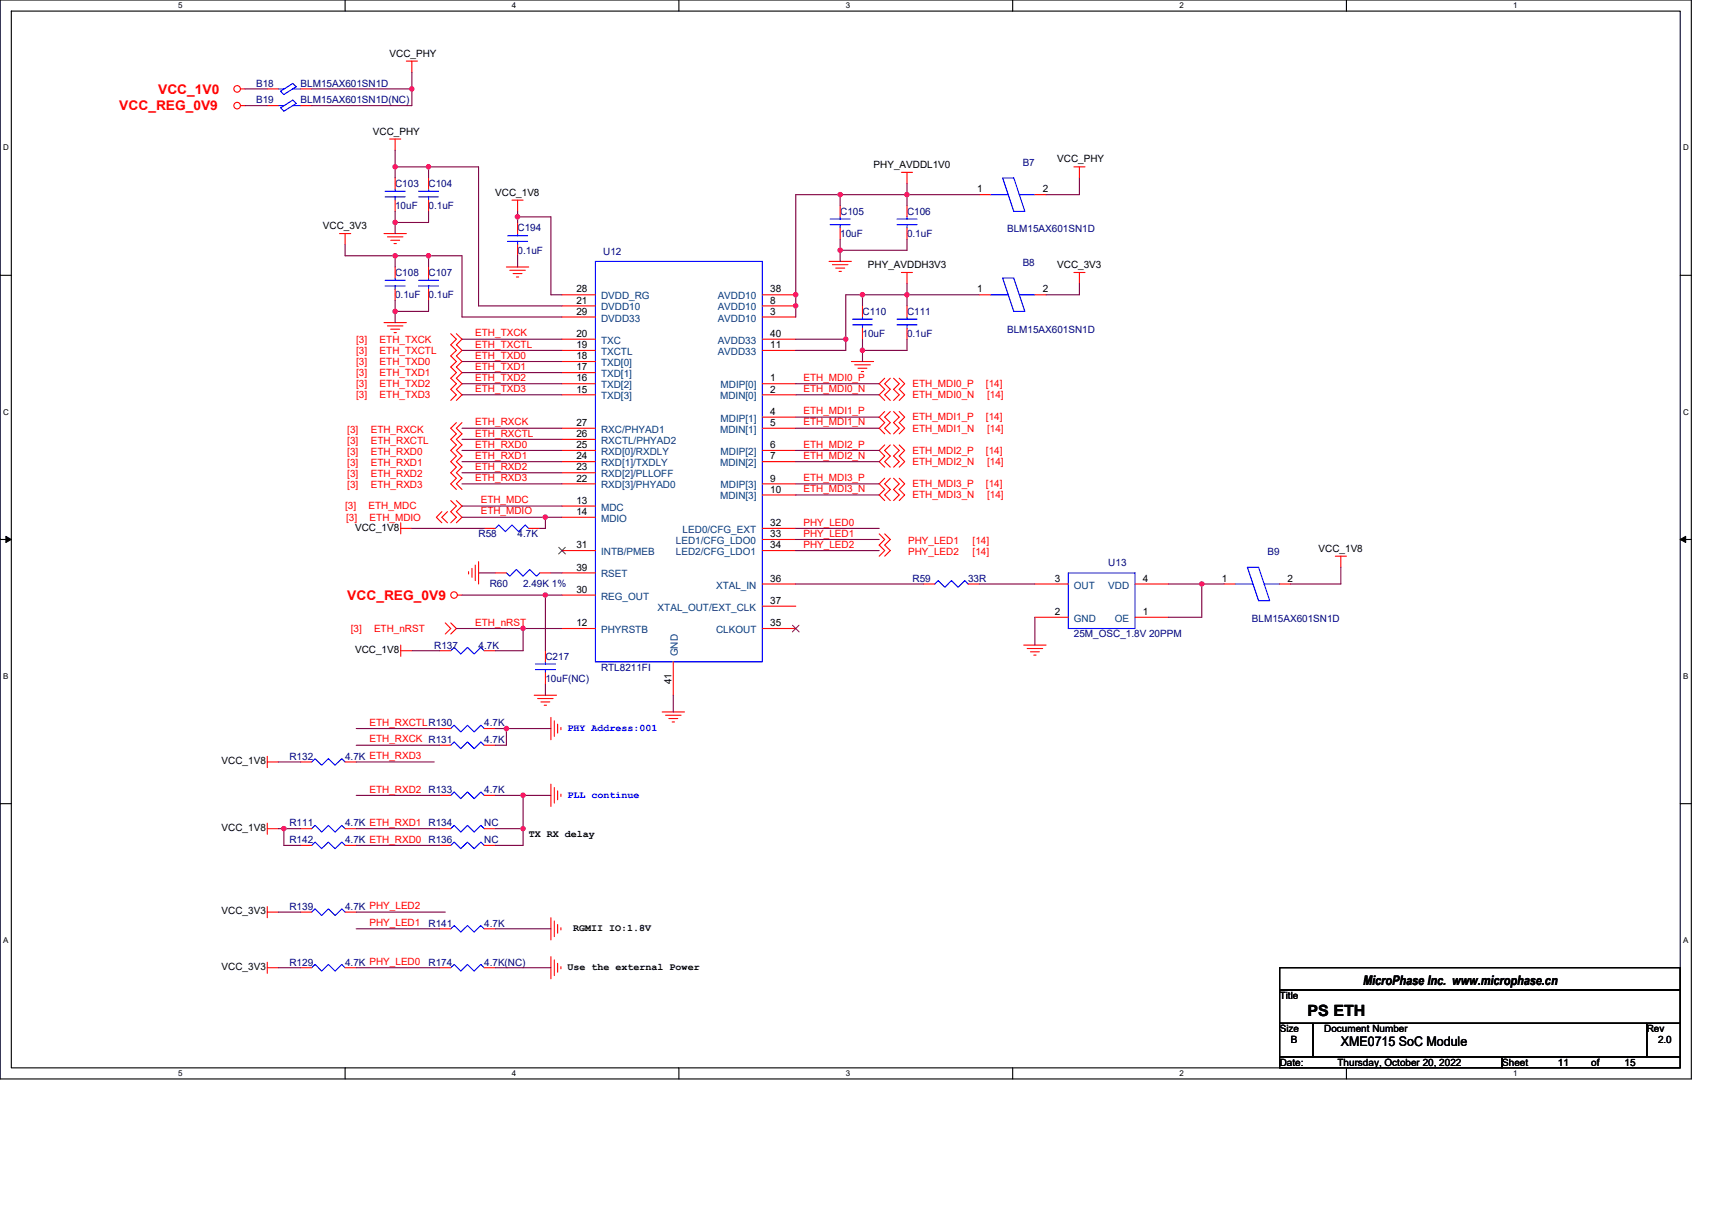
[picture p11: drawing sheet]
<svg xmlns="http://www.w3.org/2000/svg" width="297mm" height="210mm" viewBox="0 0 297 210" stroke-linecap="round" stroke-linejoin="round" font-family="sans-serif">
<path d="M0 0h293.5v187.2h-293.5zM2 1.9h289.5v183.4h-289.5z" fill="none" stroke="#000" stroke-width=".19"/>
<g fill="#fff">
<path d="M30.9 .2h.8v1.6h-.8z"/>
<path d="M30.9 185.5h.8v1.6h-.8z"/>
</g>
<path d="M59.9 0v1.9M59.9 185.3v1.9" fill="none" stroke="#000" stroke-width=".19"/>
<g fill="#fff">
<path d="M88.8 .2h.8v1.6h-.8z"/>
<path d="M88.8 185.5h.8v1.6h-.8z"/>
</g>
<path d="M117.8 0v1.9M117.8 185.3v1.9" fill="none" stroke="#000" stroke-width=".19"/>
<g fill="#fff">
<path d="M146.7 .2h.8v1.6h-.8z"/>
<path d="M146.7 185.5h.8v1.6h-.8z"/>
</g>
<path d="M175.7 0v1.9M175.7 185.3v1.9" fill="none" stroke="#000" stroke-width=".19"/>
<g fill="#fff">
<path d="M204.7 .2h.7v1.6h-.7z"/>
<path d="M204.7 185.5h.7v1.6h-.7z"/>
</g>
<path d="M233.6 0v1.9M233.6 185.3v1.9" fill="none" stroke="#000" stroke-width=".19"/>
<g fill="#fff">
<path d="M262.6 .2h.7v1.6h-.7z"/>
<path d="M262.6 185.5h.7v1.6h-.7z"/>
<path d="M.5 24.8h1v1.6h-1z"/>
<path d="M292 24.8h1v1.6h-1z"/>
<path d="M.5 70.7h1v1.5h-1z"/>
<path d="M292 70.7h1v1.5h-1z"/>
</g>
<path d="M0 47.8h2M291.5 47.8h2" fill="none" stroke="#000" stroke-width=".19"/>
<g fill="#fff">
<path d="M.5 116.5h.9v1.6h-.9z"/>
<path d="M292 116.5h.9v1.6h-.9z"/>
</g>
<path d="M0 93.6h2M291.5 93.6h2" fill="none" stroke="#000" stroke-width=".19"/>
<path d="M1 93.1l1 .5-1 .5zM291.5 93.6l1-.5v1z" fill="#000" stroke="#000" stroke-width=".17"/>
<g fill="#fff">
<path d="M.5 162.4h.9v1.5h-.9z"/>
<path d="M292 162.4h.9v1.5h-.9z"/>
</g>
<path d="M0 139.5h2M291.5 139.5h2M222 167.9h69.5v3.9h-69.5zM222 171.8h69.5v5.8h-69.5zM222 177.6h5.8v5.8h-5.8zM227.8 177.6h57.9v5.8h-57.9zM285.7 177.6h5.8v5.8h-5.8zM222 183.4h38.6v1.9h-38.6zM260.6 183.4h30.9v1.9h-30.9z" fill="none" stroke="#000" stroke-width=".19"/>
<g fill="none" stroke="#f00" stroke-width=".19">
<path d="M41.7 18.3h.8M41.7 15.4h.8M46.4 15.4h1.9M46.4 18.3h1.9M52.2 15.4h1.9M52.2 18.3h1.9M70.5 10.6h1.9M71.5 10.6v2M67.6 24.1h1.9M68.6 24.1v2M68.6 30.9v1.9M68.6 34.7v2"/>
<path d="M74.4 30.9v1.9M74.4 34.7v2M88.8 34.7h2M89.8 34.7v2M89.8 38.6v1.9M145.8 35.7v1.9M145.8 39.6v1.9M156.4 29.9h1.9M157.4 29.9v2M157.4 35.7v1.9M157.4 39.6v1.9M169.9 33.8h1.9"/>
<path d="M179.6 33.8h1.9M186.3 29h2M187.3 29v1.9M58.9 40.5h2M59.9 40.5v2M66.6 56h3.9M66.6 40.5h3.9M67.2 56.6h2.7M67.2 41.1h2.7M67.8 57.1h1.5M67.8 41.7h1.5M68.4 57.7h.4"/>
<path d="M68.4 42.3h.4M68.6 46.3v2M68.6 50.2v1.9M74.4 46.3v2M74.4 50.2v1.9M78.2 57.9l1 1-1 .9 1 1-1 1 1 .9-1 1 1 1-1 .9 1 1-1 1 1 .9-1 1M79.2 57.9l1 1-1 .9 1 1-1 1 1 .9-1 1 1 1-1 .9 1 1-1 1 1 .9-1 1M87.9 46.3h3.8M88.5 46.9h2.6M89 47.5h1.6M89.6 48.1h.4M89.8 42.5v1.9"/>
<path d="M97.5 51.2h5.8M97.5 53.1h5.8M97.5 55h5.8M97.5 58.9h5.8M132.3 55h5.8M132.3 53.1h5.8M132.3 51.2h5.8M132.3 58.9h5.8M143.8 45.4h3.9M144.4 45.9h2.7M145 46.5h1.6M145.6 47.1h.4"/>
<path d="M149.6 53.1v1.9M149.6 56.9v2M156.4 47.3h1.9M157.4 47.3v1.9M157.4 53.1v1.9M157.4 56.9v2M169.9 51.2h1.9M179.6 51.2h1.9M186.3 47.3h2M187.3 47.3v1.9M79.2 73.3l-1 1 1 1-1 .9 1 1-1 1 1 .9-1 1 1 1-1 .9 1 1-1 1 1 .9M80.2 73.3l-1 1 1 1-1 .9 1 1-1 1 1 .9-1 1 1 1-1 .9 1 1-1 1 1 .9"/>
<path d="M97.5 74.3h5.8M97.5 76.2h5.8M97.5 78.2h5.8M97.5 60.8h5.8M97.5 62.7h5.8M97.5 64.7h5.8M97.5 66.6h5.8M97.5 68.5h5.8M132.3 60.8h5.8M132.3 68.5h5.8M132.3 74.3h5.8M132.3 66.6h5.8"/>
<path d="M132.3 72.4h5.8M132.3 78.2h5.8M147.7 62.7h3.9M148.3 63.3h2.7M148.9 63.9h1.5M149.5 64.5h.3M153.5 71.4l-1 1 1 .9-1 1 1 1M153.5 65.6l-1 1 1 1-1 .9 1 1M153.5 77.2l-1 1 1 .9-1 1 1 1M154.5 71.4l-1 1 1 .9-1 1 1 1M154.5 65.6l-1 1 1 1-1 .9 1 1M154.5 77.2l-1 1 1 .9-1 1 1 1"/>
<path d="M155 71.4l1 1-1 .9 1 1-1 1M155 65.6l1 1-1 1 1 .9-1 1M155 77.2l1 1-1 .9 1 1-1 1M156 71.4l1 1-1 .9 1 1-1 1M156 65.6l1 1-1 1 1 .9-1 1M156 77.2l1 1-1 .9 1 1-1 1M69.5 91.7h2M69.5 90.7v1.9M76.7 88.8l-1 1 1 .9M77.6 88.8l-.9 1 .9 .9M78.2 86.9l1 .9-1 1 1 1-1 .9M79.2 86.9l1 .9-1 1 1 1-1 .9"/>
<path d="M81.3 99.2v.4M81.9 98.6v1.6M82.5 98.1v2.7M83 97.5v3.8M84 91.7h1.9M85.9 99.4h2M91.7 91.7h2M93.7 99.4h1.9M97.5 95.5h5.8M97.5 87.8h5.8M97.5 89.8h5.8M97.5 99.4h5.8"/>
<path d="M97.5 80.1h5.8M97.5 82h5.8M97.5 84h5.8M132.3 91.7h5.8M132.3 93.6h5.8M132.3 95.5h5.8M132.3 80.1h5.8M132.3 85.9h5.8M132.3 84h5.8M152.5 92.6l1 1-1 1 1 .9-1 1M153.5 92.6l1 1-1 1 1 .9-1 1M153.5 83l-1 1 1 .9-1 1 1 1"/>
<path d="M154.5 83l-1 1 1 .9-1 1 1 1M155 83l1 1-1 .9 1 1-1 1M156 83l1 1-1 .9 1 1-1 1M231.7 96.5h1.9M232.6 96.5v1.9M69.5 112.9h2M69.5 112v1.9M76.3 112.9h1.9M77.3 108.1l.9 1-.9 .9M78.2 108.1l1 1-1 .9M79.4 103.3h.8M84 112.9h1.9"/>
<path d="M94.6 112.9v2M94.6 116.8v1.9M97.5 109.1h5.8M97.5 103.3h5.8M116.8 114.9v5.7M132.3 109.1h5.8M132.3 101.3h5.8M132.3 105.2h5.8M160.2 101.3h2M168 101.3h1.9M177.6 112h3.9M178.2 112.5h2.7"/>
<path d="M178.8 113.1h1.5M179.4 113.7h.4M179.6 107.1h5.8M179.6 101.3h5.8M196.9 107.1h5.8M196.9 101.3h5.8M212.4 101.3h1.9M222 101.3h2M46.4 132.2h1.9M46.4 131.3v1.9M52.2 132.2h1.9M59.9 132.2h1.9"/>
<path d="M76.3 129.3h1.9M76.3 138h1.9M76.3 126.4h1.9M84 129.3h1.9M84 138h1.9M84 126.4h1.9M92.7 120.6h3.9M93.3 121.2h2.7M93.8 121.8h1.6M94.4 122.4h.4M95.6 136.1v3.9M95.6 124.5v3.9"/>
<path d="M96.2 136.7v2.7M96.2 125.1v2.7M96.7 137.2v1.6M96.7 125.7v1.5M97.3 137.8v.4M97.3 126.2v.4M114.9 123.5h3.9M115.5 124.1h2.7M116.1 124.7h1.5M116.6 125.3h.4M46.4 143.8h1.9M46.4 142.9v1.9"/>
<path d="M46.4 158.3h1.9M46.4 157.3v2M52.2 146.7h1.9M52.2 158.3h1.9M52.2 143.8h1.9M59.9 146.7h1.9M59.9 158.3h1.9M59.9 143.8h1.9M76.3 146.7h1.9M76.3 143.8h1.9M84 146.7h1.9M84 143.8h1.9"/>
<path d="M95.6 159.3v3.8M96.2 159.8v2.7M46.4 167.9h1.9M46.4 167v1.9M52.2 167.9h1.9M59.9 167.9h1.9M76.3 167.9h1.9M76.3 161.2h1.9M84 167.9h1.9M84 161.2h1.9M95.6 166v3.9M96.2 166.6v2.7"/>
<path d="M96.7 160.4v1.5M96.7 167.2v1.5M97.3 161v.4M97.3 167.7v.4"/>
<circle cx="41.1" cy="18.3" r=".57"/>
<circle cx="41.1" cy="15.4" r=".57"/>
<circle cx="78.8" cy="103.3" r=".57"/>
</g>
<g fill="none" stroke="#00f" stroke-width=".19">
<path d="M48.3 15.4h1M48.3 18.3h1M48.7 15.8l2.1-1.3 .6 .5-2.1 1.4zM48.7 18.7l2.1-1.3 .6 .5-2.1 1.4zM50.8 15.4h1.4M50.8 18.3h1.4M66.8 34.2h3.5M66.8 33.2h3.5M68.6 32.8v.4M68.6 34.2v.5M72.6 34.2h3.5M72.6 33.2h3.5"/>
<path d="M74.4 32.8v.4M74.4 34.2v.5M144 39h3.5M144 38h3.5M145.8 37.6v.4M145.8 39v.6M155.6 39h3.5M155.6 38h3.5M157.4 37.6v.4M157.4 39v.6M171.8 33.8h3.1M174 30.9h1.9l1.9 5.8h-1.9z"/>
<path d="M176.9 33.8h2.7M66.8 49.6h3.5M66.8 48.6h3.5M68.6 48.3v.3M68.6 49.6v.6M72.6 49.6h3.5M72.6 48.6h3.5M74.4 48.3v.3M74.4 49.6v.6M88.1 41.9h3.4M88.1 40.9h3.4M89.8 40.5v.4"/>
<path d="M89.8 41.9v.6M103.3 45.4h29v69.5h-29zM147.9 56.4h3.5M147.9 55.4h3.5M149.6 55v.4M149.6 56.4v.5M155.6 56.4h3.5M155.6 55.4h3.5M157.4 55v.4M157.4 56.4v.5M171.8 51.2h3.1M174 48.3h1.9l1.9 5.7h-1.9z"/>
<path d="M176.9 51.2h2.7M85.9 91.7l.6-.6 1.2 1.2 1.1-1.2 1.2 1.2 1.1-1.2 .6 .6M87.9 99.4l.6 .6 1.1-1.2 1.2 1.2 1.1-1.2 1.2 1.2 .6-.6M185.4 99.4h11.5v9.7h-11.5zM216.4 98.4h2l1.9 5.8h-1.9zM78.2 112.9l.6-.5 1.1 1.1 1.2-1.1 1.2 1.1 1.1-1.1 .6 .5M92.9 116.2h3.5M92.9 115.2h3.5M94.6 114.9v.3M94.6 116.2v.6M162.2 101.3l.6-.5 1.1 1.1 1.2-1.1 1.1 1.1 1.2-1.1 .6 .5M214.3 101.3h3.1"/>
<path d="M219.3 101.3h2.7M54.1 132.2l.6-.5 1.1 1.1 1.2-1.1 1.1 1.1 1.2-1.1 .6 .5M78.2 129.3l.6-.5 1.1 1.1 1.2-1.1 1.2 1.1 1.1-1.1 .6 .5M78.2 138l.6-.6 1.1 1.2 1.2-1.2 1.2 1.2 1.1-1.2 .6 .6M78.2 126.4l.6-.5 1.1 1.1 1.2-1.1 1.2 1.1 1.1-1.1 .6 .5M54.1 146.7l.6-.6 1.1 1.2 1.2-1.2 1.1 1.2 1.2-1.2 .6 .6M54.1 158.3l.6-.6 1.1 1.2 1.2-1.2 1.1 1.2 1.2-1.2 .6 .6M54.1 143.8l.6-.6 1.1 1.2 1.2-1.2 1.1 1.2 1.2-1.2 .6 .6M78.2 146.7l.6-.6 1.1 1.2 1.2-1.2 1.2 1.2 1.1-1.2 .6 .6M78.2 143.8l.6-.6 1.1 1.2 1.2-1.2 1.2 1.2 1.1-1.2 .6 .6M54.1 167.9l.6-.5 1.1 1.1 1.2-1.1 1.1 1.1 1.2-1.1 .6 .5M78.2 167.9l.6-.5 1.1 1.1 1.2-1.1 1.2 1.1 1.1-1.1 .6 .5"/>
<path d="M78.2 161.2l.6-.6 1.1 1.2 1.2-1.2 1.2 1.2 1.1-1.2 .6 .6"/>
</g>
<path d="M96.9 95l1.2 1.1M98.1 95l-1.2 1.1M137.5 108.5l1.2 1.2M138.6 108.5l-1.1 1.2" fill="none" stroke="#804000" stroke-width=".17"/>
<g fill="none" stroke="#800040" stroke-width=".19">
<path d="M42.5 18.3h3.9M42.5 15.4h3.9M54.1 15.4h17.4M71.5 12.6v5.7h-17.4M68.6 38.6v1.9M68.6 36.7v1.9M68.6 29v1.9M68.6 29h5.8M68.6 26.1v2.9M74.4 36.7v1.9h-5.8M74.4 29h8.6v24.1h14.5M74.4 29v1.9"/>
<path d="M89.8 36.7v.9M89.8 37.6h5.8v13.6h1.9M89.8 37.6v1M145.8 33.8v1.9M145.8 33.8h-7.7v21.2M145.8 33.8h11.6M157.4 33.8h12.5M157.4 33.8v1.9M157.4 31.9v1.9M187.3 30.9v2.9h-5.8M59.9 42.5v1.9h8.7M68.6 52.1v1.9"/>
<path d="M68.6 44.4v1.9M68.6 54v2M68.6 44.4h5.8M74.4 52.1v1.9h-5.8M74.4 44.4v1.9M74.4 44.4h5.8v10.6h17.3M80.2 58.9h17.3M89.8 44.4v1.9M138.1 58.9h8.6M145.8 43.4v2M145.8 41.5v1.9M146.7 58.9v1.9h-8.6"/>
<path d="M149.6 51.2h7.8M149.6 51.2h-2.9v7.7M149.6 51.2v1.9M149.6 58.9v1.9M157.4 51.2h12.5M157.4 41.5v1.9h-11.6M157.4 58.9v1.9h-7.8M157.4 49.2v2M157.4 51.2v1.9M187.3 49.2v2h-5.8M80.2 60.8h17.3M80.2 68.5h17.3"/>
<path d="M80.2 66.6h17.3M80.2 64.7h17.3M80.2 62.7h17.3M80.2 78.2h17.3M80.2 76.2h17.3M80.2 74.3h17.3M138.1 78.2h14.4M138.1 74.3h14.4M138.1 72.4h14.4M138.1 68.5h14.4M138.1 66.6h14.4M149.6 60.8v1.9"/>
<path d="M71.5 91.7h12.5M80.2 89.8h14.4M80.2 84h17.3M80.2 82h17.3M80.2 80.1h17.3M80.2 87.8h17.3M83 99.4h2.9M94.6 89.8v1.9h-.9M94.6 89.8h2.9M95.6 99.4h1.9M138.1 95.5h14.4M138.1 93.6h14.4"/>
<path d="M138.1 91.7h14.4M138.1 85.9h14.4M138.1 84h14.4M138.1 80.1h14.4M232.6 98.4v2.9h-8.6M71.5 112.9h4.8M79.2 109.1h11.6M80.2 103.3h14.4M90.8 109.1v3.8h-4.9M90.8 109.1h6.7M94.6 103.3v9.6M94.6 118.7v1.9"/>
<path d="M94.6 103.3h2.9M138.1 101.3h22.1M169.9 101.3h9.7M179.6 107.1v4.9M202.7 101.3h5.8M208.5 101.3v5.8h-5.8M208.5 101.3h3.9M48.3 132.2h3.9M61.8 126.4h14.5M61.8 138h14.5M61.8 129.3h14.5M61.8 132.2h13.5"/>
<path d="M85.9 126.4h2M85.9 138h4.9M87.9 126.4h7.7M87.9 126.4v2.9h-2M90.8 138h4.8M90.8 138v5.8M116.8 120.6v2.9M48.3 158.3h3.9M48.3 143.8h1M49.3 143.8v2.9h2.9M49.3 143.8h2.9M61.8 143.8h14.5"/>
<path d="M61.8 158.3h15.5M61.8 146.7h14.5M85.9 143.8h4.9M90.8 143.8v2.9h-4.9M48.3 167.9h3.9M61.8 167.9h14.5M61.8 161.2h14.5M85.9 167.9h9.7M85.9 161.2h9.7"/>
</g>
<g fill="#f0f" stroke="#f0f" stroke-width=".19">
<circle cx="208.5" cy="101.3" r=".38"/>
<circle cx="68.6" cy="54" r=".38"/>
<circle cx="89.8" cy="37.6" r=".38"/>
<circle cx="87.9" cy="126.4" r=".38"/>
<circle cx="90.7" cy="143.8" r=".38"/>
<circle cx="90.7" cy="138" r=".38"/>
<circle cx="68.6" cy="38.6" r=".38"/>
<circle cx="74.3" cy="28.9" r=".38"/>
<circle cx="90.7" cy="109" r=".38"/>
<circle cx="157.4" cy="33.8" r=".38"/>
<circle cx="145.8" cy="33.8" r=".38"/>
<circle cx="138" cy="51.1" r=".38"/>
<circle cx="146.7" cy="58.9" r=".38"/>
<circle cx="149.6" cy="60.8" r=".38"/>
<circle cx="149.6" cy="51.1" r=".38"/>
<circle cx="157.4" cy="51.1" r=".38"/>
<circle cx="145.8" cy="43.4" r=".38"/>
<circle cx="94.6" cy="89.7" r=".38"/>
<circle cx="138" cy="53.1" r=".38"/>
<circle cx="74.3" cy="44.4" r=".38"/>
<circle cx="68.6" cy="44.4" r=".38"/>
<circle cx="49.3" cy="143.8" r=".38"/>
<circle cx="68.6" cy="28.9" r=".38"/>
<circle cx="71.4" cy="15.4" r=".38"/>
<circle cx="94.6" cy="103.3" r=".38"/>
</g>
<text font-size="2.7" x="226.9" y="176.2">PS ETH</text>
<g font-size="2.3" fill="#f00">
<text x="27.4" y="16.2">VCC_1V0</text>
<text x="20.7" y="19.1">VCC_REG_0V9</text>
<text x="60.3" y="104.1">VCC_REG_0V9</text>
</g>
<g font-size="2.3">
<text x="236.5" y="170.9">MicroPhase Inc. www.microphase.cn</text>
<text x="232.6" y="181.6">XME0715 SoC Module</text>
</g>
<g font-size="1.7">
<text x="67.6" y="9.8">VCC_PHY</text>
<text x="64.7" y="23.3">VCC_PHY</text>
<text x="151.6" y="29.1">PHY_AVDDL1V0</text>
<text x="183.4" y="28.2">VCC_PHY</text>
<text x="85.9" y="34">VCC_1V8</text>
<text x="169.5" y="33.4">1</text>
<text x="180.9" y="33.4">2</text>
<text x="56" y="39.8">VCC_3V3</text>
<text x="150.6" y="46.5">PHY_AVDDH3V3</text>
<text x="183.4" y="46.5">VCC_3V3</text>
<text x="100" y="50.8">28</text>
<text x="100" y="52.7">21</text>
<text x="133.6" y="52.7">8</text>
<text x="133.6" y="50.8">38</text>
<text x="169.5" y="50.8">1</text>
<text x="180.9" y="50.8">2</text>
<text x="100" y="54.6">29</text>
<text x="100" y="58.5">20</text>
<text x="133.6" y="54.6">3</text>
<text x="133.6" y="58.5">40</text>
<text x="100" y="60.4">19</text>
<text x="100" y="62.3">18</text>
<text x="100" y="64.3">17</text>
<text x="133.6" y="60.4">11</text>
<text x="100" y="66.2">16</text>
<text x="100" y="68.1">15</text>
<text x="133.6" y="66.2">1</text>
<text x="133.6" y="72">4</text>
<text x="133.6" y="68.1">2</text>
<text x="100" y="73.9">27</text>
<text x="100" y="75.8">26</text>
<text x="100" y="77.8">25</text>
<text x="133.6" y="77.8">6</text>
<text x="133.6" y="73.9">5</text>
<text x="100" y="79.7">24</text>
<text x="100" y="81.6">23</text>
<text x="100" y="83.6">22</text>
<text x="133.6" y="83.6">9</text>
<text x="133.6" y="79.7">7</text>
<text x="100" y="87.4">13</text>
<text x="100" y="89.4">14</text>
<text x="133.6" y="85.5">10</text>
<text x="61.6" y="92.1">VCC_1V8</text>
<text x="100" y="95.1">31</text>
<text x="133.6" y="91.3">32</text>
<text x="133.6" y="93.2">33</text>
<text x="133.6" y="95.1">34</text>
<text x="228.8" y="95.7">VCC_1V8</text>
<text x="100" y="99">39</text>
<text x="133.6" y="100.9">36</text>
<text x="183" y="100.9">3</text>
<text x="198.3" y="100.9">4</text>
<text x="212" y="100.9">1</text>
<text x="223.4" y="100.9">2</text>
<text x="100" y="102.9">30</text>
<text x="133.6" y="104.8">37</text>
<text x="183" y="106.7">2</text>
<text x="198.3" y="106.7">1</text>
<text x="61.6" y="113.3">VCC_1V8</text>
<text x="100" y="108.7">12</text>
<text x="133.6" y="108.7">35</text>
<text x="116.5" y="118.7" transform="rotate(-90 116.5 118.7)">41</text>
<text x="38.5" y="132.6">VCC_1V8</text>
<text x="38.5" y="144.2">VCC_1V8</text>
<text x="91.7" y="145.2">TX RX delay</text>
<text x="38.5" y="158.7">VCC_3V3</text>
<text x="99.5" y="161.6">RGMII IO:1.8V</text>
<text x="38.5" y="168.3">VCC_3V3</text>
<text x="98.5" y="168.4">Use the external Power</text>
<text x="222" y="173.4">Title</text>
<text x="222" y="179.1">Size</text>
<text x="229.8" y="179.1">Document Number</text>
<text x="285.7" y="179.1">Rev</text>
<text x="222" y="184.9">Date:</text>
<text x="224" y="181.1">B</text>
<text x="232.1" y="184.9">Thursday, October 20, 2022</text>
<text x="260.6" y="184.9">Sheet</text>
<text x="270.3" y="184.9">11</text>
<text x="276.1" y="184.9">of</text>
<text x="281.9" y="184.9">15</text>
<text x="287.7" y="181.1">2.0</text>
</g>
<g font-size="1.7" fill="#000080">
<text x="44.4" y="15">B18</text>
<text x="44.4" y="17.9">B19</text>
<text x="52.2" y="15">BLM15AX601SN1D</text>
<text x="52.2" y="17.9">BLM15AX601SN1D(NC)</text>
<text x="177.4" y="28.8">B7</text>
<text x="68.6" y="32.4">C103</text>
<text x="74.4" y="32.4">C104</text>
<text x="68.6" y="36.3">10uF</text>
<text x="74.4" y="36.3">0.1uF</text>
<text x="89.8" y="40.2">C194</text>
<text x="145.8" y="37.3">C105</text>
<text x="145.8" y="41.1">10uF</text>
<text x="157.4" y="37.3">C106</text>
<text x="157.4" y="41.1">0.1uF</text>
<text x="174.7" y="40.3">BLM15AX601SN1D</text>
<text x="68.6" y="47.9">C108</text>
<text x="74.4" y="47.9">C107</text>
<text x="89.8" y="44">0.1uF</text>
<text x="104.7" y="44.2">U12</text>
<text x="177.4" y="46.1">B8</text>
<text x="68.6" y="51.7">0.1uF</text>
<text x="74.4" y="51.7">0.1uF</text>
<text x="149.6" y="54.6">C110</text>
<text x="149.6" y="58.5">10uF</text>
<text x="157.4" y="54.6">C111</text>
<text x="157.4" y="58.5">0.1uF</text>
<text x="174.7" y="57.7">BLM15AX601SN1D</text>
<text x="83" y="93.2">R58</text>
<text x="89.8" y="93.2">4.7K</text>
<text x="85" y="101.9">R60</text>
<text x="90.8" y="101.9">2.49K 1%</text>
<text x="158.3" y="101">R59</text>
<text x="168" y="101">33R</text>
<text x="192.3" y="98.3">U13</text>
<text x="219.9" y="96.3">B9</text>
<text x="217.2" y="107.9">BLM15AX601SN1D</text>
<text x="75.3" y="112.5">R137</text>
<text x="83" y="112.5">4.7K</text>
<text x="186.3" y="110.6">25M_OSC_1.8V 20PPM</text>
<text x="94.6" y="114.5">C217</text>
<text x="94.6" y="118.3">10uF(NC)</text>
<text x="104.3" y="116.4">RTL8211FI</text>
<text x="50.2" y="131.8">R132</text>
<text x="59.9" y="131.8">4.7K ETH_RXD3</text>
<text x="84" y="128.9">4.7K</text>
<text x="84" y="126">4.7K</text>
<text x="74.4" y="137.6">R133</text>
<text x="84" y="137.6">4.7K</text>
<text x="50.2" y="143.4">R111</text>
<text x="59.9" y="143.4">4.7K ETH_RXD1</text>
<text x="74.4" y="143.4">R134</text>
<text x="84" y="143.4">NC</text>
<text x="50.2" y="146.3">R142</text>
<text x="59.9" y="146.3">4.7K ETH_RXD0</text>
<text x="74.4" y="146.3">R136</text>
<text x="84" y="146.3">NC</text>
<text x="50.2" y="157.9">R139</text>
<text x="59.9" y="157.9">4.7K PHY_LED2</text>
<text x="74.4" y="160.8">R141</text>
<text x="84" y="160.8">4.7K</text>
<text x="50.2" y="167.6">R129</text>
<text x="59.9" y="167.6">4.7K PHY_LED0</text>
<text x="74.4" y="167.6">R174</text>
<text x="84" y="167.6">4.7K(NC)</text>
</g>
<g font-size="1.7" fill="#004080">
<text x="104.3" y="51.9">DVDD_RG</text>
<text x="104.3" y="53.9">DVDD10</text>
<text x="124.5" y="53.9">AVDD10</text>
<text x="124.5" y="51.9">AVDD10</text>
<text x="104.3" y="55.8">DVDD33</text>
<text x="104.3" y="59.6">TXC</text>
<text x="124.5" y="55.8">AVDD10</text>
<text x="124.5" y="59.6">AVDD33</text>
<text x="104.3" y="61.6">TXCTL</text>
<text x="104.3" y="63.5">TXD[0]</text>
<text x="104.3" y="65.4">TXD[1]</text>
<text x="124.5" y="61.6">AVDD33</text>
<text x="104.3" y="67.4">TXD[2]</text>
<text x="104.3" y="69.3">TXD[3]</text>
<text x="124.9" y="69.3">MDIN[0]</text>
<text x="125" y="67.4">MDIP[0]</text>
<text x="104.3" y="75.1">RXC/PHYAD1</text>
<text x="104.3" y="77">RXCTL/PHYAD2</text>
<text x="124.9" y="75.1">MDIN[1]</text>
<text x="125" y="73.2">MDIP[1]</text>
<text x="104.3" y="79">RXD[0]/RXDLY</text>
<text x="104.3" y="80.9">RXD[1]/TXDLY</text>
<text x="104.3" y="82.8">RXD[2]/PLLOFF</text>
<text x="124.9" y="80.9">MDIN[2]</text>
<text x="125" y="79">MDIP[2]</text>
<text x="104.3" y="88.6">MDC</text>
<text x="104.3" y="84.8">RXD[3]/PHYAD0</text>
<text x="124.9" y="86.7">MDIN[3]</text>
<text x="125" y="84.8">MDIP[3]</text>
<text x="104.3" y="90.6">MDIO</text>
<text x="117.3" y="94.4">LED1/CFG_LDO0</text>
<text x="118.4" y="92.5">LED0/CFG_EXT</text>
<text x="104.3" y="96.3">INTB/PMEB</text>
<text x="104.3" y="100.2">RSET</text>
<text x="117.3" y="96.3">LED2/CFG_LDO1</text>
<text x="104.3" y="104.1">REG_OUT</text>
<text x="114.1" y="106">XTAL_OUT/EXT_CLK</text>
<text x="124.2" y="102.1">XTAL_IN</text>
<text x="186.3" y="107.9">GND</text>
<text x="186.3" y="102.1">OUT</text>
<text x="192.3" y="102.1">VDD</text>
<text x="193.4" y="107.9">OE</text>
<text x="104.3" y="109.9">PHYRSTB</text>
<text x="117.6" y="113.9" transform="rotate(-90 117.6 113.9)">GND</text>
<text x="124.2" y="109.9">CLKOUT</text>
</g>
<g font-size="1.7" fill="#f00">
<text x="61.8" y="59.5">[3]</text>
<text x="65.9" y="59.5">ETH_TXCK</text>
<text x="82.5" y="58.4">ETH_TXCK</text>
<text x="61.8" y="65.2">[3]</text>
<text x="61.8" y="61.4">[3]</text>
<text x="61.8" y="63.3">[3]</text>
<text x="65.9" y="65.2">ETH_TXD1</text>
<text x="65.9" y="61.4">ETH_TXCTL</text>
<text x="65.9" y="63.3">ETH_TXD0</text>
<text x="82.5" y="60.3">ETH_TXCTL</text>
<text x="82.5" y="64.2">ETH_TXD1</text>
<text x="82.5" y="62.3">ETH_TXD0</text>
<text x="61.8" y="67.2">[3]</text>
<text x="61.8" y="69.1">[3]</text>
<text x="65.9" y="67.2">ETH_TXD2</text>
<text x="65.9" y="69.1">ETH_TXD3</text>
<text x="82.5" y="68">ETH_TXD3</text>
<text x="82.5" y="66.1">ETH_TXD2</text>
<text x="139.4" y="71.9">ETH_MDI1_P</text>
<text x="139.4" y="68">ETH_MDI0_N</text>
<text x="139.4" y="66.1">ETH_MDI0_P</text>
<text x="158.3" y="69.1">ETH_MDI0_N</text>
<text x="158.3" y="67.2">ETH_MDI0_P</text>
<text x="171.1" y="67.2">[14]</text>
<text x="171.3" y="69.1">[14]</text>
<text x="60.3" y="75.1">[3]</text>
<text x="60.3" y="77">[3]</text>
<text x="64.3" y="75.1">ETH_RXCK</text>
<text x="64.3" y="77">ETH_RXCTL</text>
<text x="82.5" y="77.7">ETH_RXD0</text>
<text x="82.5" y="75.8">ETH_RXCTL</text>
<text x="82.5" y="73.8">ETH_RXCK</text>
<text x="139.4" y="77.7">ETH_MDI2_P</text>
<text x="139.4" y="73.8">ETH_MDI1_N</text>
<text x="158.3" y="73">ETH_MDI1_P</text>
<text x="158.3" y="74.9">ETH_MDI1_N</text>
<text x="171.1" y="73">[14]</text>
<text x="171.3" y="74.9">[14]</text>
<text x="60.3" y="80.9">[3]</text>
<text x="60.3" y="79">[3]</text>
<text x="60.3" y="82.8">[3]</text>
<text x="64.3" y="80.9">ETH_RXD1</text>
<text x="64.3" y="79">ETH_RXD0</text>
<text x="64.3" y="82.8">ETH_RXD2</text>
<text x="82.5" y="83.5">ETH_RXD3</text>
<text x="82.5" y="81.6">ETH_RXD2</text>
<text x="82.5" y="79.6">ETH_RXD1</text>
<text x="139.4" y="83.5">ETH_MDI3_P</text>
<text x="139.4" y="79.6">ETH_MDI2_N</text>
<text x="158.3" y="80.7">ETH_MDI2_N</text>
<text x="158.3" y="78.8">ETH_MDI2_P</text>
<text x="171.1" y="78.8">[14]</text>
<text x="171.3" y="80.7">[14]</text>
<text x="59.9" y="88.4">[3]</text>
<text x="60.3" y="84.8">[3]</text>
<text x="63.9" y="88.4">ETH_MDC</text>
<text x="64.3" y="84.8">ETH_RXD3</text>
<text x="83.4" y="89.3">ETH_MDIO</text>
<text x="83.4" y="87.3">ETH_MDC</text>
<text x="139.4" y="85.4">ETH_MDI3_N</text>
<text x="158.3" y="86.5">ETH_MDI3_N</text>
<text x="158.3" y="84.5">ETH_MDI3_P</text>
<text x="171.1" y="84.5">[14]</text>
<text x="171.3" y="86.5">[14]</text>
<text x="60.1" y="90.3">[3]</text>
<text x="64.1" y="90.3">ETH_MDIO</text>
<text x="139.4" y="95.1">PHY_LED2</text>
<text x="139.4" y="93.1">PHY_LED1</text>
<text x="139.4" y="91.2">PHY_LED0</text>
<text x="157.6" y="94.4">PHY_LED1</text>
<text x="168.8" y="94.4">[14]</text>
<text x="157.6" y="96.3">PHY_LED2</text>
<text x="168.8" y="96.3">[14]</text>
<text x="60.9" y="109.6">[3]</text>
<text x="64.9" y="109.6">ETH_nRST</text>
<text x="82.5" y="108.6">ETH_nRST</text>
<text x="64.1" y="125.9">ETH_RXCTLR130</text>
<text x="64.1" y="128.8">ETH_RXCK R131</text>
<text x="64.1" y="137.5">ETH_RXD2</text>
<text x="64.1" y="160.7">PHY_LED1</text>
</g>
<g font-size="1.7" fill="#00f">
<text x="98.5" y="126.9">PHY Address:001</text>
<text x="98.5" y="138.5">PLL continue</text>
</g>
<g font-size="1.4">
<text x="30.9" y="1.5">5</text>
<text x="88.8" y="1.5">4</text>
<text x="146.7" y="1.5">3</text>
<text x="204.7" y="1.5">2</text>
<text x="262.6" y="1.5">1</text>
<text x=".5" y="26.1">D</text>
<text x="292" y="26.1">D</text>
<text x=".5" y="71.9">C</text>
<text x="292" y="71.9">C</text>
<text x=".5" y="117.8">B</text>
<text x="292" y="117.8">B</text>
<text x=".5" y="163.6">A</text>
<text x="292" y="163.6">A</text>
<text x="30.9" y="186.8">5</text>
<text x="88.8" y="186.8">4</text>
<text x="146.7" y="186.8">3</text>
<text x="204.7" y="186.8">2</text>
<text x="262.6" y="186.8">1</text>
</g>
</svg>
